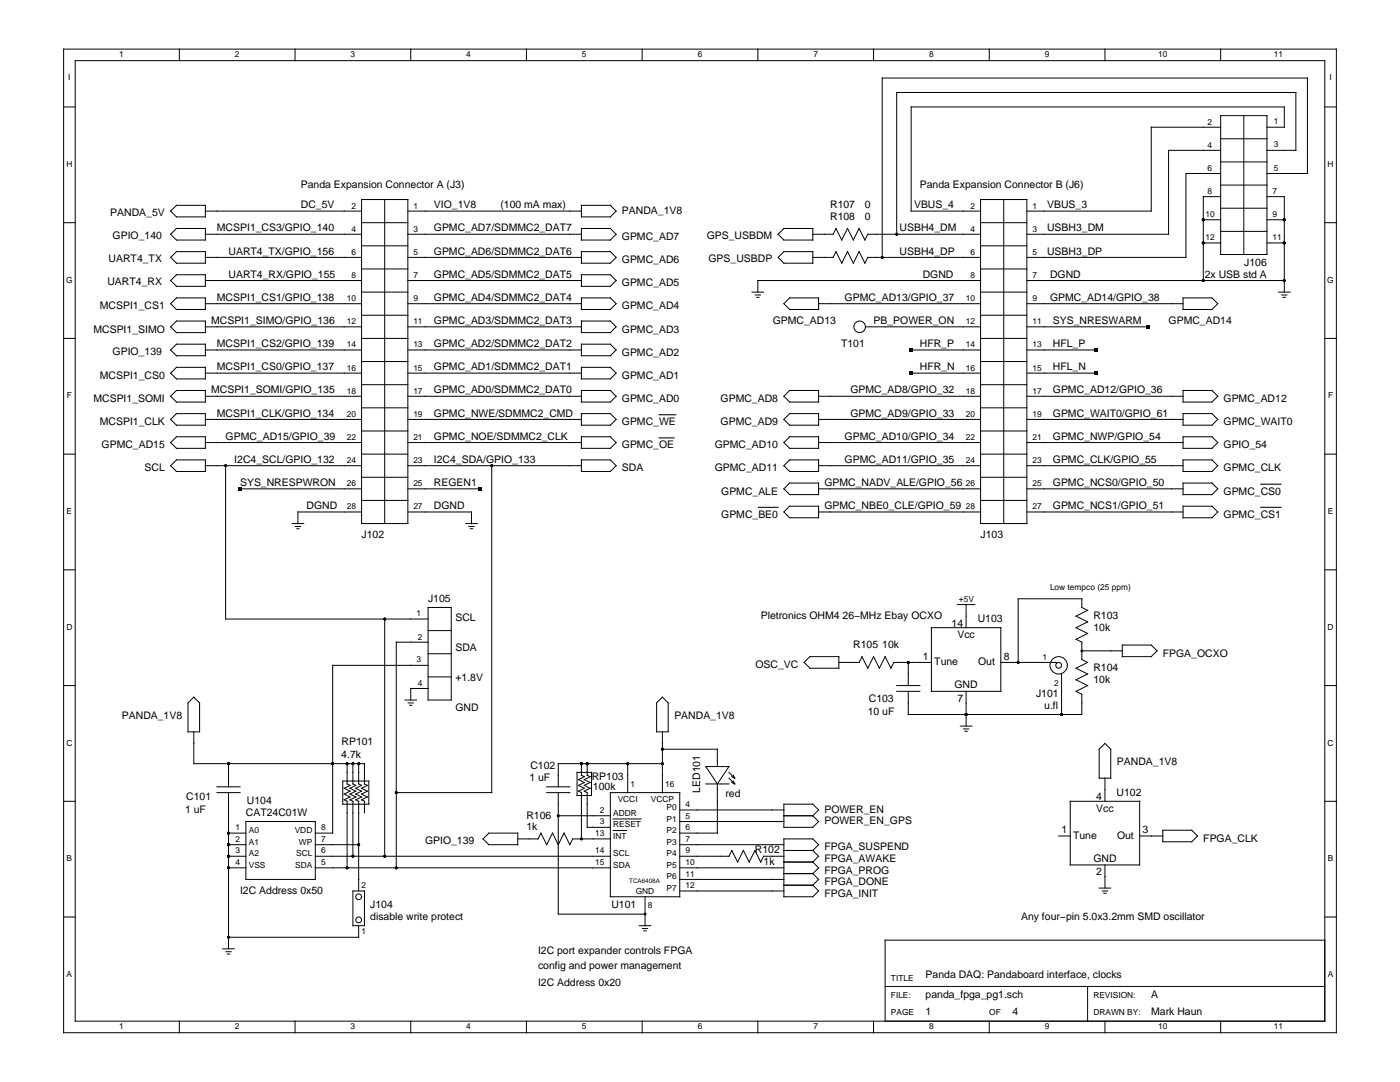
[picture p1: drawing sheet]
<svg xmlns="http://www.w3.org/2000/svg" width="279mm" height="216mm" viewBox="0 0 279 216" stroke-linecap="round" stroke-linejoin="round" font-family="sans-serif">
<g fill="none" stroke="#000" stroke-width=".2">
<path d="M12.7 9.8h254v196.3h-254zM15 12.1h249.4v191.7h-249.4zM35.8 9.8v2.3M58.9 9.8v2.3M82 9.8v2.3M105.1 9.8v2.3M128.2 9.8v2.3M151.2 9.8v2.3M174.3 9.8v2.3M197.4 9.8v2.3M220.5 9.8v2.3M243.6 9.8v2.3"/>
<path d="M12.7 21.3h2.3M72.2 39.8h9.2v64.7h-9.2zM76.8 39.8v64.7M195.7 39.8h9.2v64.7h-9.2zM200.3 39.8v64.7M243.6 23.1h9.2v27.7h-9.2zM243.6 25.4h-13.8v16.7h-24.9M243.6 30h-10.4v16.7h-28.3M243.6 34.6h-6.9v16.8h-31.8M243.6 36.9h9.2M243.6 32.3h9.2M243.6 39.2h-3.5v16.8"/>
<path d="M243.6 27.7h9.2M248.2 23.1v27.7M252.8 25.4h3.5v-4.1h-74.5v20.8h13.9M252.8 30h5.8v-11.5h-79.6v28.2M252.8 34.6h8.1v-19h-84.8v35.8M252.8 39.2h3.5v19.1M264.4 21.3h2.3M12.7 44.4h2.3M35.2 41h5.8v2.3h-5.8l-1.1-1.2zM35.2 45.6h5.8v2.3h-5.8l-1.1-1.2zM35.2 50.2h5.8v2.3h-5.8l-1.1-1.1zM35.2 54.8h5.8v2.3h-5.8l-1.1-1.1z"/>
<path d="M35.2 59.4h5.8v2.4h-5.8l-1.1-1.2zM41 42.1h31.2M41 56h31.2M41 46.7h31.2M41 51.4h31.2M72.2 44.4h9.2M72.2 58.3h9.2M72.2 53.7h9.2M72.2 49.1h9.2M81.4 42.1h34.6M81.4 56h34.6M81.4 46.7h34.6"/>
<path d="M81.4 51.4h34.6M116 45.6h5.8l1.2 1.1-1.2 1.2h-5.8zM116 41h5.8l1.2 1.1-1.2 1.2h-5.8zM116 50.2h5.8l1.2 1.2-1.2 1.1h-5.8zM116 54.8h5.8l1.2 1.2-1.2 1.1h-5.8zM116 59.4h5.8l1.2 1.2-1.2 1.2h-5.8zM150.1 58.3h2.3M150.7 58.9h1.1M151 59.3h.5M156.4 45.6h5.8v2.3h-5.8l-1.1-1.2zM156.4 50.2h5.8v2.3h-5.8l-1.1-1.1zM157.6 59.4h5.8v2.4h-5.8l-1.2-1.2z"/>
<path d="M162.2 46.7h4.1M162.2 51.4h4.1M166.3 46.7l.5-1.1 1.2 2.3 1.1-2.3 1.2 2.3 1.2-2.3 1.1 2.3 .6-1.2h22.5M166.3 51.4l.5-1.2 1.2 2.3 1.1-2.3 1.2 2.3 1.2-2.3 1.1 2.3 .6-1.1h22.5M195.7 56h-44.5v2.3M195.7 44.4h9.2M195.7 58.3h9.2M195.7 53.7h9.2M195.7 49.1h9.2M204.9 56h51.4M236.1 59.4h5.8l1.1 1.2-1.1 1.2h-5.8zM240.1 43.9h3.5"/>
<path d="M240.1 48.5h3.5M243.6 41.5h9.2M243.6 46.2h9.2M252.8 43.9h3.5M252.8 48.5h3.5M255.2 58.3h2.3M255.8 58.9h1M256.1 59.3h.4M264.4 44.4h2.3M12.7 67.5h2.3M34.1 74.5l1.1-1.2h5.8v2.3h-5.8zM34.1 79.1l1.1-1.2h5.8v2.3h-5.8z"/>
<path d="M35.2 64.1h5.8v2.3h-5.8l-1.1-1.2zM35.2 68.7h5.8v2.3h-5.8l-1.1-1.2zM41 65.2h31.2M41 74.5h31.2M41 79.1h31.2M41 60.6h31.2M41 69.8h31.2M72.2 67.5h9.2M72.2 76.8h9.2M72.2 72.1h9.2M72.2 62.9h9.2M81.4 65.2h34.6"/>
<path d="M81.4 74.5h34.6M81.4 79.1h34.6M81.4 60.6h34.6M81.4 69.8h34.6M116 64.1h5.8l1.2 1.1-1.2 1.2h-5.8zM116 73.3h5.8l1.2 1.2-1.2 1.1h-5.8zM116 77.9h5.8l1.2 1.2-1.2 1.1h-5.8zM116 68.7h5.8l1.2 1.1-1.2 1.2h-5.8zM156.4 79.1l1.2-1.2h5.8v2.3h-5.8zM163.4 79.1h32.3M163.4 60.6h32.3M172.7 65.2h23"/>
<path d="M181.8 74.5h13.9M181.8 69.8h13.9M195.7 67.5h9.2M195.7 76.8h9.2M195.7 72.1h9.2M195.7 62.9h9.2M204.9 65.2h24.3M204.9 74.5h13.9M204.9 79.1h31.2M204.9 60.6h31.2M204.9 69.8h13.9M236.1 77.9h5.8l1.1 1.2-1.1 1.1h-5.8z"/>
<path d="M264.4 67.5h2.3M12.7 90.6h2.3M34.1 83.7l1.1-1.2h5.8v2.3h-5.8zM35.2 87.2h5.8v2.3h-5.8l-1.1-1.2zM35.2 91.8h5.8v2.3h-5.8l-1.1-1.2zM41 83.7h31.2M41 88.3h31.2M41 92.9h31.2M45 92.9v30.6h40.4M47.9 97.5h24.3M72.2 90.6h9.2M72.2 95.2h9.2"/>
<path d="M72.2 86h9.2M72.2 99.9h9.2M72.2 81.4h9.2M81.4 83.7h34.6M81.4 88.3h34.6M81.4 92.9h34.6M81.4 97.5h14.4M98.1 92.9v65.3h-19M116 82.5h5.8l1.2 1.2-1.2 1.1h-5.8zM116 87.2h5.8l1.2 1.1-1.2 1.2h-5.8zM116 91.8h5.8l1.2 1.1-1.2 1.2h-5.8zM156.4 83.7l1.2-1.2h5.8v2.3h-5.8z"/>
<path d="M156.4 88.3l1.2-1.1h5.8v2.3h-5.8zM156.4 92.9l1.2-1.1h5.8v2.3h-5.8zM156.4 97.5l1.2-1.1h5.8v2.3h-5.8zM163.4 83.7h32.3M163.4 88.3h32.3M163.4 92.9h32.3M163.4 97.5h32.3M195.7 90.6h9.2M195.7 95.2h9.2M195.7 86h9.2M195.7 99.9h9.2M195.7 81.4h9.2"/>
<path d="M204.9 83.7h31.2M204.9 88.3h31.2M204.9 92.9h31.2M204.9 97.5h31.2M236.1 82.5h5.8l1.1 1.2-1.1 1.1h-5.8zM236.1 87.2h5.8l1.1 1.1-1.1 1.2h-5.8zM236.1 91.8h5.8l1.1 1.1-1.1 1.2h-5.8zM236.1 96.4h5.8l1.1 1.1-1.1 1.2h-5.8zM264.4 90.6h2.3M12.7 113.7h2.3M58.3 104.5h2.3M58.9 105h1.1"/>
<path d="M59.2 105.5h.5M72.2 102.2h-12.7v2.3M81.4 102.2h12.7v2.3M92.9 104.5h2.4M93.6 105h1M93.9 105.5h.4M156.4 102.2l1.2-1.2h5.8v2.3h-5.8zM163.4 102.2h32.3M204.9 102.2h31.2M236.1 101h5.8l1.1 1.2-1.1 1.1h-5.8zM264.4 113.7h2.3M12.7 136.8h2.3"/>
<path d="M38.7 139.1l1.1 1.2v5.7h-2.3v-5.7zM76.8 123.5v47.4M80.8 139.7h2.3M85.4 137.4h-3.4v2.3M85.4 132.8h-19v33.4h-3.5M85.4 121.2h4.7v18.5h-4.7zM85.4 128.1h-6.3v45.1M85.4 135.1h4.7M85.4 130.4h4.7M85.4 125.8h4.7M161.6 131h5.8v2.3h-5.8l-1.1-1.1zM167.4 132.2h4.1"/>
<path d="M171.5 132.2l.5-1.2 1.2 2.3 1.1-2.3 1.2 2.3 1.1-2.3 1.2 2.3 .6-1.1h7.5M179 136.8h4.6M179 138h4.6M181.3 138v4.6h34.6v-4.1M181.3 132.2v4.6M185.9 125.3h13.8v12.7h-13.8zM191.1 120.6h3.4M192.8 120.6v4.7M192.8 138v6.9M199.7 132.2h11l.2 .2M211.8 134.4l.1 8.2M214.7 127.6l2.4-1.2-2.4-1.1 2.4-1.2-2.4-1.2 2.4-1.1-1.2-.6v-1.7h-12.7v12.7"/>
<path d="M214.7 127.5l1.2 .6v3.5l1.2 .6-2.4 1.1 2.4 1.2-2.4 1.1 2.4 1.2-2.4 1.2 1.2 .5M215.9 129.9h8.1M224 128.7h5.8l1.1 1.2-1.1 1.1h-5.8zM264.4 136.8h2.3M12.7 159.9h2.3M38.7 146v6.4h34v4l.6 .3-1.1 .6 1.1 .6-1.1 .5 1.1 .6-1.1 .6 .5 .3v2.3M43.3 158.2h4.6M43.3 157h4.6M45.6 152.4v4.6M45.6 158.2v31.1M68.4 155.8h5.2v4.7h-5.2zM69.3 152.4v4l.6 .3-1.2 .6 1.2 .6-1.2 .5 1.2 .6-1.2 .6 .6 .3v13.3"/>
<path d="M70.4 152.4v4l.6 .3-1.1 .6 1.1 .6-1.1 .5 1.1 .6-1.1 .6 .5 .3v11M71.6 152.4v4l.6 .3-1.2 .6 1.2 .6-1.2 .5 1.2 .6-1.2 .6 .6 .3v17.9M81.5 140.3h1M81.7 140.7h.5M109.1 158.2h4.6M109.1 157h4.6M111.4 158.2v24.2h17.3M115.2 154.1h2.9v4.6h-2.9zM116 152.4v2.3l.6 .3-1.1 .6 1.1 .5-1.1 .6 1.1 .6-1.1 .6 .5 .3v9.2M117.2 152.4v2.3l.6 .3-1.2 .6 1.2 .5-1.2 .6 1.2 .6-1.2 .6 .6 .3v6.9h4.6M121.8 158.2h13.9v20.7h-13.9zM125.3 152.4v5.8"/>
<path d="M131 140.3l1.2-1.2 1.2 1.2v5.7h-2.4zM132.2 152.4h-20.8v4.6M132.2 146v12.2M132.2 149.5h11v3.5M140.9 156.4h4.6M140.9 153h4.6l-2.3 3.4zM143.2 156.4v9.8h-7.5M145.5 155.3l1.1 1.1M145.5 154.1l1.1 1.2M146.1 155l.5 .3M146.1 156.1l.5 .3M146.3 154.7l.3 .6"/>
<path d="M146.3 155.8l.3 .6M191.7 144.9h2.3M192.3 145.5h1M192.6 145.9h.4M213.6 159.9h13.8v12.7h-13.8zM220.5 155.3v4.6M220.5 148.3l1.2 1.2v5.8h-2.3v-5.8zM264.4 159.9h2.3M45.6 170.9h3.5M45.6 173.2h3.5M45.6 166.2h3.5M45.6 168.5h3.5"/>
<path d="M49.1 163.9h13.8v11.6h-13.8zM62.9 170.9h58.9M62.9 173.2h58.9M62.9 168.5h8.7M70.4 177.8h2.3v6.9h-2.3zM97.6 166.2h5.7v2.3h-5.7l-1.2-1.1zM103.3 167.4h4.1M107.4 167.4l.6-1.2 1.1 2.3 1.2-2.3 1.1 2.3 1.2-2.3 1.1 2.3 .6-1.1h7.5M111.4 162.8h10.4M122.4 163.4h5.5M122.4 165.7h2.7M128.7 178.9v5.8"/>
<path d="M135.7 170.9h9.8l.6-1.2 1.1 2.3 1.2-2.3 1.1 2.3 1.2-2.3 1.1 2.3 .6-1.1h4M135.7 173.2h20.7M135.7 175.5h20.7M135.7 161.6h20.7M135.7 163.9h20.7M135.7 168.5h20.7M135.7 177.8h20.7M156.4 160.5h5.8l1.2 1.1-1.2 1.2 1.2 1.1-1.2 1.2h-5.8zM156.4 174.3h5.8M156.4 176.6h5.8M156.4 172h5.8M156.4 162.8h5.8"/>
<path d="M156.4 169.7h5.8M162.2 169.7l1.2-1.2-1.2-1.1h-5.8v11.5h5.8l1.2-1.1-1.2-1.2M162.2 174.3l1.2 1.2-1.2 1.1M162.2 172l1.2 1.2-1.2 1.1M162.2 169.7l1.2 1.2-1.2 1.1M211.3 166.8h2.3M219.4 177.2h2.3M220 177.8h1M220.3 178.2h.4M220.5 172.6v4.6M227.4 166.8h4.7M232.1 165.7h5.7l1.2 1.1-1.2 1.2h-5.7z"/>
<path d="M12.7 183h2.3M44.5 189.3h2.3M45.1 189.9h1M45.4 190.4h.4M71.6 184.7v2.3h-26M127.6 184.7h2.3M128.2 185.3h1.1M128.5 185.8h.5M176.6 196.8h87.8M217.1 196.8v7M264.4 183h2.3M264.4 187.6h-87.8v16.2"/>
<path d="M35.8 203.8v2.3M58.9 203.8v2.3M82 203.8v2.3M105.1 203.8v2.3M128.2 203.8v2.3M151.2 203.8v2.3M174.3 203.8v2.3M197.4 203.8v2.3M220.5 203.8v2.3M243.6 203.8v2.3"/>
<circle cx="171.6" cy="65.2" r="1.15"/>
<circle cx="211.3" cy="132.8" r="1.73"/>
<circle cx="211.3" cy="132.8" r=".58"/>
<circle cx="71.6" cy="178.9" r=".58"/>
<circle cx="71.6" cy="183.6" r=".58"/>
</g>
<path d="M131.5 87.4h3M131.5 82.8h3.4M251.6 96.6h4.1M151.3 101.2h4M251.6 101.2h4.1" fill="none" stroke="#000" stroke-width=".21"/>
<g fill="#000">
<path d="M181.5 69.5h.7v.7h-.7zM181.5 74.1h.7v.7h-.7zM218.4 69.5h.7v.7h-.7zM218.4 74.1h.7v.7h-.7zM228.8 64.9h.7v.7h-.7zM47.6 97.2h.7v.7h-.7zM95.5 97.2h.7v.7h-.7z"/>
<circle cx="176.1" cy="51.4" r=".29"/>
<circle cx="179" cy="46.7" r=".29"/>
<circle cx="240.1" cy="56" r=".29"/>
<circle cx="240.1" cy="48.5" r=".29"/>
<circle cx="240.1" cy="43.9" r=".29"/>
<circle cx="256.3" cy="56" r=".29"/>
<circle cx="256.3" cy="48.5" r=".29"/>
<circle cx="256.3" cy="43.9" r=".29"/>
<circle cx="45" cy="92.9" r=".29"/>
<circle cx="98.1" cy="92.9" r=".29"/>
<circle cx="76.8" cy="123.5" r=".29"/>
<circle cx="181.3" cy="132.2" r=".29"/>
<circle cx="203.2" cy="132.2" r=".29"/>
<circle cx="215.9" cy="129.9" r=".29"/>
<circle cx="45.6" cy="152.4" r=".29"/>
<circle cx="66.4" cy="152.4" r=".29"/>
<circle cx="69.3" cy="152.4" r=".29"/>
<circle cx="70.4" cy="152.4" r=".29"/>
<circle cx="71.6" cy="152.4" r=".29"/>
<circle cx="79.1" cy="158.2" r=".29"/>
<circle cx="116" cy="152.4" r=".29"/>
<circle cx="117.2" cy="152.4" r=".29"/>
<circle cx="125.3" cy="152.4" r=".29"/>
<circle cx="132.2" cy="152.4" r=".29"/>
<circle cx="132.2" cy="149.5" r=".29"/>
<circle cx="192.8" cy="142.6" r=".29"/>
<circle cx="211.9" cy="142.6" r=".29"/>
<circle cx="45.6" cy="168.5" r=".29"/>
<circle cx="45.6" cy="173.2" r=".29"/>
<circle cx="45.6" cy="166.2" r=".29"/>
<circle cx="45.6" cy="170.9" r=".29"/>
<circle cx="69.3" cy="173.2" r=".29"/>
<circle cx="70.4" cy="170.9" r=".29"/>
<circle cx="71.6" cy="168.5" r=".29"/>
<circle cx="76.8" cy="170.9" r=".29"/>
<circle cx="79.1" cy="173.2" r=".29"/>
<circle cx="111.4" cy="162.8" r=".29"/>
<circle cx="116" cy="167.4" r=".29"/>
<circle cx="45.6" cy="187" r=".29"/>
<circle cx="128.7" cy="182.4" r=".29"/>
</g>
<g font-size="2.1">
<text x="60" y="37.5">Panda Expansion Connector A (J3)</text>
<text x="60" y="41.5">DC_5V</text>
<text x="86.6" y="41.5">VIO_1V8</text>
<text x="99.9" y="41.5">(100 mA max)</text>
<text x="165.7" y="41.5">R107</text>
<text x="172.6" y="41.5">0</text>
<text x="182.4" y="41.5">VBUS_4</text>
<text x="183.6" y="37.5">Panda Expansion Connector B (J6)</text>
<text x="209" y="41.5">VBUS_3</text>
<text x="22" y="43.1">PANDA_5V</text>
<text x="22.5" y="47.7">GPIO_140</text>
<text x="43.3" y="46.2">MCSPI1_CS3/GPIO_140</text>
<text x="86.6" y="46.2">GPMC_AD7/SDMMC2_DAT7</text>
<text x="124.1" y="47.9">GPMC_AD7</text>
<text x="124.1" y="42.7">PANDA_1V8</text>
<text x="141" y="47.7">GPS_USBDM</text>
<text x="165.7" y="43.9">R108</text>
<text x="172.6" y="43.9">0</text>
<text x="179.5" y="46.2">USBH4_DM</text>
<text x="209" y="46.2">USBH3_DM</text>
<text x="21.7" y="52.3">UART4_TX</text>
<text x="45.6" y="50.8">UART4_TX/GPIO_156</text>
<text x="86.6" y="50.8">GPMC_AD6/SDMMC2_DAT6</text>
<text x="124.1" y="52.5">GPMC_AD6</text>
<text x="141.4" y="52.3">GPS_USBDP</text>
<text x="179.5" y="50.8">USBH4_DP</text>
<text x="209" y="50.8">USBH3_DP</text>
<text x="248.3" y="53.1">J106</text>
<text x="21.4" y="56.9">UART4_RX</text>
<text x="45.6" y="55.4">UART4_RX/GPIO_155</text>
<text x="86.6" y="55.4">GPMC_AD5/SDMMC2_DAT5</text>
<text x="124.1" y="57.1">GPMC_AD5</text>
<text x="184.1" y="55.4">DGND</text>
<text x="209.5" y="55.4">DGND</text>
<text x="240.4" y="55.4">2x USB std A</text>
<text x="19.9" y="61.8">MCSPI1_CS1</text>
<text x="42.1" y="64.6">MCSPI1_SIMO/GPIO_136</text>
<text x="43.3" y="60">MCSPI1_CS1/GPIO_138</text>
<text x="86.6" y="60">GPMC_AD4/SDMMC2_DAT4</text>
<text x="86.6" y="64.6">GPMC_AD3/SDMMC2_DAT3</text>
<text x="124.1" y="61.8">GPMC_AD4</text>
<text x="154.2" y="64.6">GPMC_AD13</text>
<text x="168.6" y="60">GPMC_AD13/GPIO_37</text>
<text x="174.3" y="64.6">PB_POWER_ON</text>
<text x="209.5" y="60">GPMC_AD14/GPIO_38</text>
<text x="210.1" y="64.6">SYS_NRESWARM</text>
<text x="233.2" y="64.6">GPMC_AD14</text>
<text x="18.7" y="66.4">MCSPI1_SIMO</text>
<text x="22.5" y="70.8">GPIO_139</text>
<text x="43.3" y="69.3">MCSPI1_CS2/GPIO_139</text>
<text x="86.6" y="69.3">GPMC_AD2/SDMMC2_DAT2</text>
<text x="124.1" y="66.4">GPMC_AD3</text>
<text x="124.1" y="71">GPMC_AD2</text>
<text x="167.9" y="69.3">T101</text>
<text x="183.6" y="69.3">HFR_P</text>
<text x="210.1" y="69.3">HFL_P</text>
<text x="19.9" y="75.6">MCSPI1_CS0</text>
<text x="43.3" y="73.9">MCSPI1_CS0/GPIO_137</text>
<text x="86.6" y="73.9">GPMC_AD1/SDMMC2_DAT1</text>
<text x="124.1" y="75.6">GPMC_AD1</text>
<text x="183.6" y="73.9">HFR_N</text>
<text x="210.1" y="73.9">HFL_N</text>
<text x="18.7" y="80.2">MCSPI1_SOMI</text>
<text x="42.1" y="78.5">MCSPI1_SOMI/GPIO_135</text>
<text x="43.3" y="83.1">MCSPI1_CLK/GPIO_134</text>
<text x="86.6" y="78.5">GPMC_AD0/SDMMC2_DAT0</text>
<text x="86.6" y="83.1">GPMC_NWE/SDMMC2_CMD</text>
<text x="124.1" y="80.2">GPMC_AD0</text>
<text x="143.8" y="80.2">GPMC_AD8</text>
<text x="169.7" y="78.5">GPMC_AD8/GPIO_32</text>
<text x="169.7" y="83.1">GPMC_AD9/GPIO_33</text>
<text x="210.1" y="78.5">GPMC_AD12/GPIO_36</text>
<text x="210.1" y="83.1">GPMC_WAIT0/GPIO_61</text>
<text x="244.2" y="80.2">GPMC_AD12</text>
<text x="19.9" y="84.8">MCSPI1_CLK</text>
<text x="20.3" y="89.5">GPMC_AD15</text>
<text x="45" y="87.7">GPMC_AD15/GPIO_39</text>
<text x="86.6" y="87.7">GPMC_NOE/SDMMC2_CLK</text>
<text x="124.1" y="89.5">GPMC_OE</text>
<text x="124.1" y="84.8">GPMC_WE</text>
<text x="142.7" y="89.5">GPMC_AD10</text>
<text x="143.8" y="84.8">GPMC_AD9</text>
<text x="168.6" y="87.7">GPMC_AD10/GPIO_34</text>
<text x="210.1" y="87.7">GPMC_NWP/GPIO_54</text>
<text x="244.2" y="84.8">GPMC_WAIT0</text>
<text x="244.2" y="89.5">GPIO_54</text>
<text x="28.9" y="94.1">SCL</text>
<text x="46.8" y="92.3">I2C4_SCL/GPIO_132</text>
<text x="86.6" y="92.3">I2C4_SDA/GPIO_133</text>
<text x="124.1" y="94.1">SDA</text>
<text x="142.7" y="94.1">GPMC_AD11</text>
<text x="168.6" y="92.3">GPMC_AD11/GPIO_35</text>
<text x="210.1" y="92.3">GPMC_CLK/GPIO_55</text>
<text x="244.2" y="94.1">GPMC_CLK</text>
<text x="47.9" y="97">SYS_NRESPWRON</text>
<text x="61.2" y="101.6">DGND</text>
<text x="86.6" y="101.6">DGND</text>
<text x="86.6" y="97">REGEN1</text>
<text x="143.9" y="98.7">GPMC_ALE</text>
<text x="164.5" y="97">GPMC_NADV_ALE/GPIO_56</text>
<text x="164.5" y="101.6">GPMC_NBE0_CLE/GPIO_59</text>
<text x="210.1" y="101.6">GPMC_NCS1/GPIO_51</text>
<text x="210.1" y="97">GPMC_NCS0/GPIO_50</text>
<text x="244.2" y="98.7">GPMC_CS0</text>
<text x="72.2" y="107.4">J102</text>
<text x="143.9" y="103.3">GPMC_BE0</text>
<text x="195.7" y="107.4">J103</text>
<text x="244.2" y="103.3">GPMC_CS1</text>
<text x="85.4" y="120.1">J105</text>
<text x="90.9" y="123.9">SCL</text>
<text x="151.8" y="123.5">Pletronics OHM4 26−MHz Ebay OCXO</text>
<text x="189.9" y="125">14</text>
<text x="195.1" y="124.1">U103</text>
<text x="218.2" y="123.5">R103</text>
<text x="218.2" y="125.8">10k</text>
<text x="90.9" y="129.9">SDA</text>
<text x="170.3" y="129.3">R105 10k</text>
<text x="184.1" y="131.6">1</text>
<text x="191.1" y="127.3">Vcc</text>
<text x="200.3" y="131.6">8</text>
<text x="232.1" y="131">FPGA_OCXO</text>
<text x="90.9" y="135.9">+1.8V</text>
<text x="150.8" y="133.3">OSC_VC</text>
<text x="186.5" y="132.7">Tune</text>
<text x="190.5" y="137.4">GND</text>
<text x="195.2" y="132.7">Out</text>
<text x="218.2" y="133.9">R104</text>
<text x="218.2" y="136.2">10k</text>
<text x="24.3" y="143.5">PANDA_1V8</text>
<text x="90.9" y="141.9">GND</text>
<text x="134.6" y="143.5">PANDA_1V8</text>
<text x="173.2" y="142.6">10 uF</text>
<text x="173.4" y="140.1">C103</text>
<text x="191.1" y="140">7</text>
<text x="206.8" y="139.1">J101</text>
<text x="208.4" y="141.4">u.fl</text>
<text x="68.2" y="148.7">RP101</text>
<text x="68.1" y="151.2">4.7k</text>
<text x="105.6" y="155.8">1 uF</text>
<text x="105.9" y="153.4">C102</text>
<text x="118.1" y="155.6">RP103</text>
<text x="222.9" y="152.7">PANDA_1V8</text>
<text x="37.2" y="159.7">C101</text>
<text x="49.3" y="160.5">U104</text>
<text x="118.3" y="157.6">100k</text>
<text x="139.7" y="158.2" transform="rotate(-90 139.7 158.2)">LED101</text>
<text x="144.8" y="159.1">red</text>
<text x="218.8" y="162">Vcc</text>
<text x="218.8" y="159.6">4</text>
<text x="222.8" y="158.7">U102</text>
<text x="36.9" y="162.2">1 uF</text>
<text x="49.1" y="162.8">CAT24C01W</text>
<text x="105.1" y="163.4">R106</text>
<text x="105.1" y="165.7">1k</text>
<text x="164.5" y="162.2">POWER_EN</text>
<text x="164.5" y="164.5">POWER_EN_GPS</text>
<text x="211.9" y="166.2">1</text>
<text x="214.2" y="167.4">Tune</text>
<text x="222.9" y="167.4">Out</text>
<text x="228" y="166.2">3</text>
<text x="240.1" y="168">FPGA_CLK</text>
<text x="84.8" y="168.3">GPIO_139</text>
<text x="150.7" y="170.3">R102</text>
<text x="152.4" y="172.6">1k</text>
<text x="164.5" y="169.7">FPGA_SUSPEND</text>
<text x="164.5" y="172">FPGA_AWAKE</text>
<text x="218.2" y="172">GND</text>
<text x="47.9" y="178.4">I2C Address 0x50</text>
<text x="164.5" y="176.6">FPGA_DONE</text>
<text x="164.5" y="174.3">FPGA_PROG</text>
<text x="164.5" y="178.9">FPGA_INIT</text>
<text x="218.8" y="174.6">2</text>
<text x="73.9" y="181.2">J104</text>
<text x="73.9" y="183.6">disable write protect</text>
<text x="122" y="181.2">U101</text>
<text x="203.8" y="183.6">Any four−pin 5.0x3.2mm SMD oscillator</text>
<text x="107.4" y="190.4">I2C port expander controls FPGA</text>
<text x="107.4" y="196.8">I2C Address 0x20</text>
<text x="107.4" y="193.4">config and power management</text>
<text x="184.7" y="195.1">Panda DAQ: Pandaboard interface, clocks</text>
<text x="184.7" y="199.1">panda_fpga_pg1.sch</text>
<text x="184.7" y="202.6">1</text>
<text x="202" y="202.6">4</text>
<text x="229.8" y="202.6">Mark Haun</text>
<text x="229.8" y="199.1">A</text>
</g>
<g font-size="1.7">
<text x="23.8" y="11.4">1</text>
<text x="46.9" y="11.4">2</text>
<text x="70" y="11.4">3</text>
<text x="93.1" y="11.4">4</text>
<text x="116.1" y="11.4">5</text>
<text x="139.2" y="11.4">6</text>
<text x="162.3" y="11.4">7</text>
<text x="185.4" y="11.4">8</text>
<text x="208.5" y="11.4">9</text>
<text x="231.1" y="11.4">10</text>
<text x="254.2" y="11.4">11</text>
<text x="13.6" y="16">I</text>
<text x="265.3" y="16">I</text>
<text x="241" y="24.9">2</text>
<text x="241" y="29.5">4</text>
<text x="254.2" y="29.4">3</text>
<text x="254.2" y="24.8">1</text>
<text x="13.3" y="33.3">H</text>
<text x="241" y="34.1">6</text>
<text x="254.2" y="34">5</text>
<text x="264.9" y="33.3">H</text>
<text x="70.1" y="41.6">2</text>
<text x="82.5" y="41.6">1</text>
<text x="193.7" y="41.6">2</text>
<text x="206" y="41.6">1</text>
<text x="240.9" y="38.7">8</text>
<text x="253.9" y="38.7">7</text>
<text x="70.1" y="46.2">4</text>
<text x="82.5" y="46.2">3</text>
<text x="193.7" y="46.2">4</text>
<text x="206" y="46.2">3</text>
<text x="240.6" y="43.3">10</text>
<text x="240.6" y="47.9">12</text>
<text x="253.9" y="43.3">9</text>
<text x="253.9" y="48">11</text>
<text x="70.1" y="50.8">6</text>
<text x="82.5" y="50.8">5</text>
<text x="193.7" y="50.8">6</text>
<text x="206" y="50.8">5</text>
<text x="13.2" y="56.4">G</text>
<text x="70.1" y="55.5">8</text>
<text x="82.5" y="55.5">7</text>
<text x="193.7" y="55.5">8</text>
<text x="206" y="55.5">7</text>
<text x="264.9" y="56.4">G</text>
<text x="69.2" y="60.1">10</text>
<text x="69.2" y="64.7">12</text>
<text x="82.5" y="60.1">9</text>
<text x="82.5" y="64.7">11</text>
<text x="192.7" y="60.1">10</text>
<text x="192.7" y="64.7">12</text>
<text x="206" y="60.1">9</text>
<text x="206" y="64.7">11</text>
<text x="69.2" y="69.3">14</text>
<text x="82.5" y="69.3">13</text>
<text x="192.7" y="69.3">14</text>
<text x="206" y="69.3">13</text>
<text x="69.2" y="73.9">16</text>
<text x="82.5" y="73.9">15</text>
<text x="192.7" y="73.9">16</text>
<text x="206" y="73.9">15</text>
<text x="13.3" y="79.5">F</text>
<text x="69.2" y="78.6">18</text>
<text x="69.2" y="83.2">20</text>
<text x="82.5" y="78.6">17</text>
<text x="82.5" y="83.2">19</text>
<text x="192.7" y="78.6">18</text>
<text x="192.7" y="83.2">20</text>
<text x="206" y="78.6">17</text>
<text x="206" y="83.2">19</text>
<text x="265" y="79.5">F</text>
<text x="69.2" y="87.8">22</text>
<text x="82.5" y="87.8">21</text>
<text x="192.7" y="87.8">22</text>
<text x="206" y="87.8">21</text>
<text x="69.2" y="92.4">24</text>
<text x="82.5" y="92.4">23</text>
<text x="192.7" y="92.4">24</text>
<text x="206" y="92.4">23</text>
<text x="69.2" y="97">26</text>
<text x="69.2" y="101.6">28</text>
<text x="82.5" y="97">25</text>
<text x="82.5" y="101.6">27</text>
<text x="192.7" y="97">26</text>
<text x="192.7" y="101.6">28</text>
<text x="206" y="97">25</text>
<text x="206" y="101.6">27</text>
<text x="13.3" y="102.6">E</text>
<text x="265" y="102.6">E</text>
<text x="209.5" y="117.7">Low tempco (25 ppm)</text>
<text x="13.3" y="125.7">D</text>
<text x="83.1" y="122.9">1</text>
<text x="191.4" y="120.1">+5V</text>
<text x="264.9" y="125.7">D</text>
<text x="83.4" y="127.6">2</text>
<text x="208" y="131.6">1</text>
<text x="83.1" y="132.2">3</text>
<text x="83.4" y="136.9">4</text>
<text x="210.4" y="136.8">2</text>
<text x="13.3" y="148.8">C</text>
<text x="264.9" y="148.8">C</text>
<text x="123.3" y="160">VCCI</text>
<text x="125.8" y="157">1</text>
<text x="129.9" y="160">VCCP</text>
<text x="132.8" y="157">16</text>
<text x="133" y="161.6">P0</text>
<text x="136.8" y="161">4</text>
<text x="47" y="165.7">1</text>
<text x="47" y="168">2</text>
<text x="49.6" y="166.2">A0</text>
<text x="58.8" y="166.2">VDD</text>
<text x="64.1" y="168">7</text>
<text x="64.1" y="165.7">8</text>
<text x="118.8" y="166.8">13</text>
<text x="119.7" y="162.2">2</text>
<text x="119.7" y="164.5">3</text>
<text x="122.4" y="162.8">ADDR</text>
<text x="122.4" y="165.1">RESET</text>
<text x="122.4" y="167.4">INT</text>
<text x="133" y="163.9">P1</text>
<text x="133" y="166.2">P2</text>
<text x="136.8" y="163.4">5</text>
<text x="136.8" y="165.7">6</text>
<text x="136.8" y="168">7</text>
<text x="13.3" y="171.9">B</text>
<text x="47" y="170.3">3</text>
<text x="47" y="172.6">4</text>
<text x="49.6" y="168.5">A1</text>
<text x="49.6" y="170.9">A2</text>
<text x="49.6" y="173.2">VSS</text>
<text x="58.9" y="173.2">SDA</text>
<text x="59.1" y="170.9">SCL</text>
<text x="59.7" y="168.5">WP</text>
<text x="64.1" y="172.6">5</text>
<text x="64.1" y="170.3">6</text>
<text x="118.8" y="170.3">14</text>
<text x="118.8" y="172.6">15</text>
<text x="122.4" y="170.9">SCL</text>
<text x="122.4" y="173.2">SDA</text>
<text x="133" y="168.5">P3</text>
<text x="133" y="170.9">P4</text>
<text x="133" y="173.2">P5</text>
<text x="136.8" y="170.3">9</text>
<text x="136.8" y="172.6">10</text>
<text x="265" y="171.9">B</text>
<text x="72.2" y="177.2">2</text>
<text x="126.9" y="178.4">GND</text>
<text x="133" y="175.5">P6</text>
<text x="133" y="177.8">P7</text>
<text x="136.8" y="174.9">11</text>
<text x="136.8" y="177.2">12</text>
<text x="129.3" y="181.3">8</text>
<text x="72.2" y="186.4">1</text>
<text x="13.3" y="195">A</text>
<text x="177.8" y="195.7">TITLE</text>
<text x="265" y="195">A</text>
<text x="177.8" y="202.6">PAGE</text>
<text x="177.8" y="199.1">FILE:</text>
<text x="197.4" y="202.6">OF</text>
<text x="218.2" y="202.6">DRAWN BY:</text>
<text x="218.2" y="199.1">REVISION:</text>
<text x="23.8" y="205.3">1</text>
<text x="46.9" y="205.3">2</text>
<text x="70" y="205.3">3</text>
<text x="93.1" y="205.3">4</text>
<text x="116.1" y="205.3">5</text>
<text x="139.2" y="205.3">6</text>
<text x="162.3" y="205.3">7</text>
<text x="185.4" y="205.3">8</text>
<text x="208.5" y="205.3">9</text>
<text x="231.1" y="205.3">10</text>
<text x="254.2" y="205.3">11</text>
</g>
<text font-size="1.3" x="125.6" y="176.1">TCA6408A</text>
</svg>
